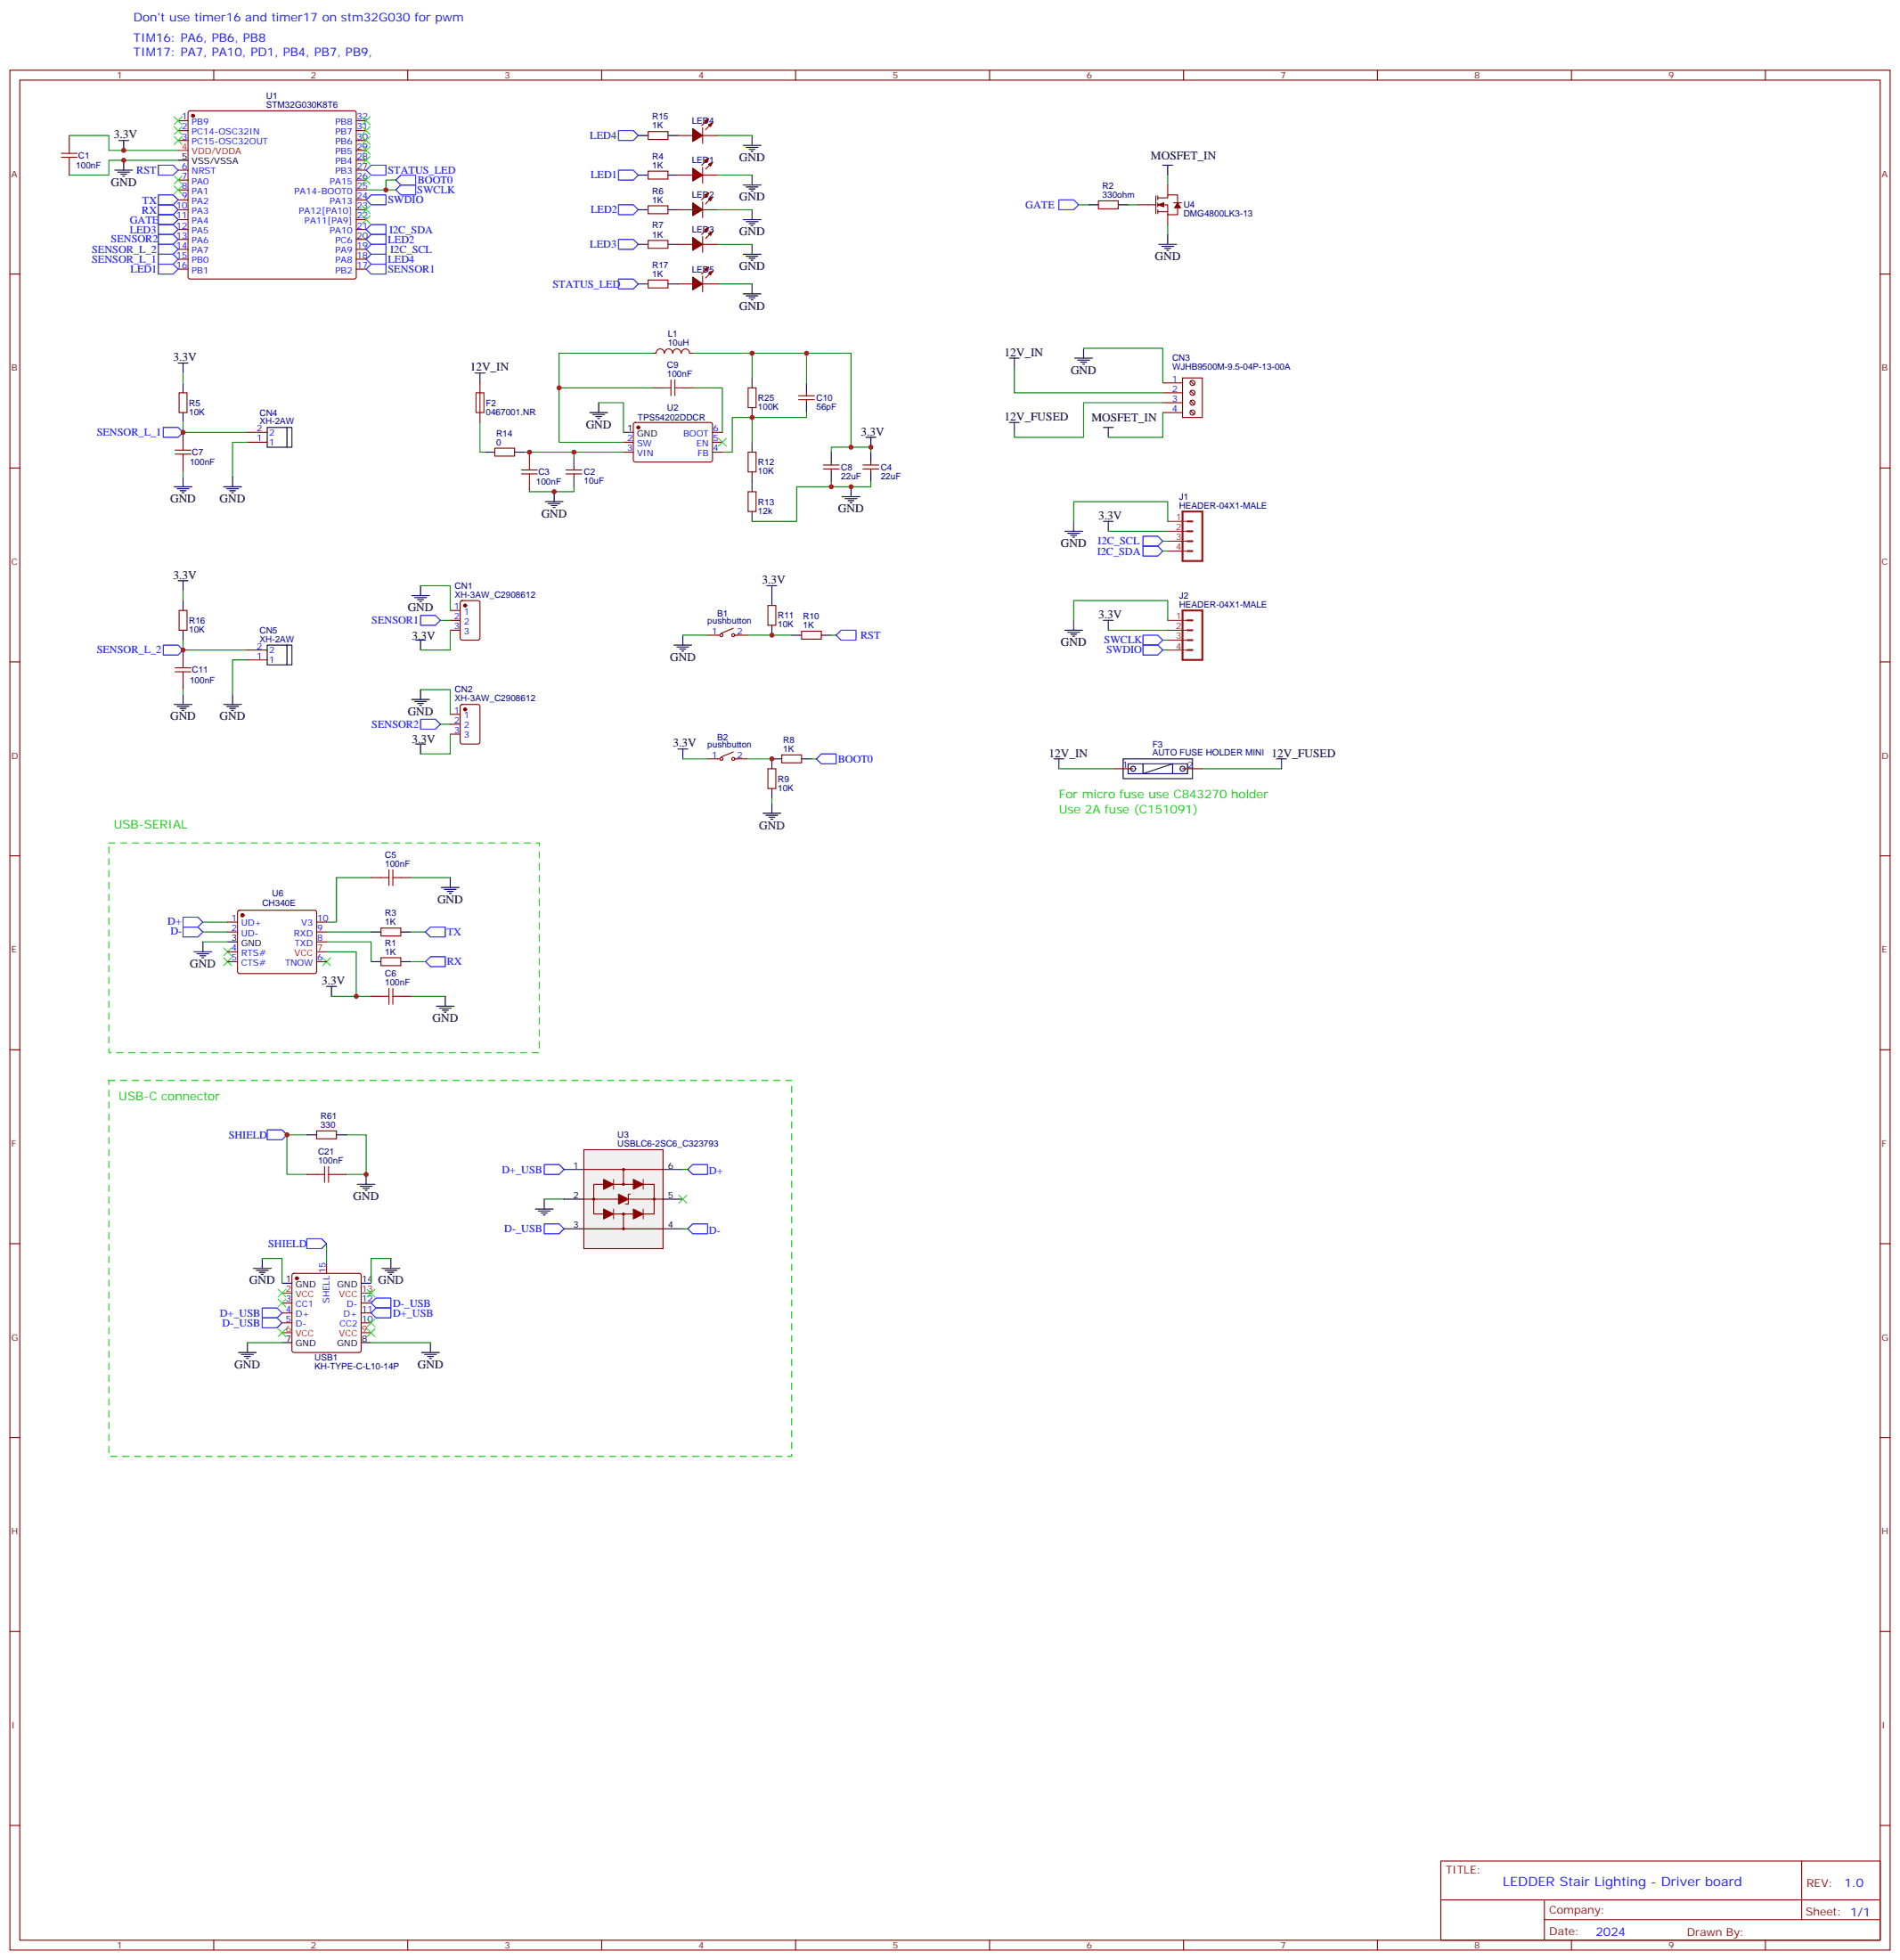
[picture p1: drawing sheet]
<svg xmlns="http://www.w3.org/2000/svg" width="677mm" height="699mm" viewBox="0 0 677 699" stroke-linecap="round" stroke-linejoin="round" font-family="sans-serif">
<g fill="none" stroke="#870000" stroke-width=".35">
<path d="M3.5 25h670.3v670.3h-670.3zM7.1 28.6h663.2v663.2h-663.2zM76.2 25v3.6M145.3 25v3.6M214.5 25v3.6M283.6 25v3.6M352.8 25v3.6M421.9 25v3.6M491.1 25v3.6M560.2 25v3.6M629.4 25v3.6M391.6 71.6h7v2.8h-7z"/>
<path d="M3.5 97.7h3.6M670.3 97.7h3.5M414.5 136.5h7.1M421.6 134.8h7v14.1h-7zM424.4 139.3l1.4 1.5M424.4 135.8l1.4 1.4M414.5 140.1h7.1M414.5 143.6h7.1M414.5 147.1h7.1M424.4 146.4l1.4 1.4M424.4 142.9l1.4 1.4M3.5 166.9h3.6"/>
<path d="M670.3 166.9h3.5M160.5 217.7h3.5M164.3 214.3l.4-.2h5.7l.6 .5 .1 12.9-.5 .7h-5.9l-.6-.4-.1-13zM3.5 236h3.6M160.5 221.2h3.5M160.5 224.7h3.5M670.3 236h3.5M160.5 254.7h3.5M160.5 258.2h3.5M164.3 251.4l.4-.2h5.7l.6 .4 .1 13-.5 .6-5.9 .1-.6-.5-.1-12.9zM160.5 261.8h3.5M396.9 274.1h7"/>
<path d="M421.6 274.1h7M3.5 305.2h3.6M670.3 305.2h3.5M3.5 374.3h3.6M670.3 374.3h3.5M3.5 443.4h3.6M670.3 443.4h3.5M3.5 512.6h3.6M670.3 512.6h3.5M3.5 581.7h3.6M670.3 581.7h3.5M3.5 650.9h3.6"/>
<path d="M670.3 650.9h3.5M513.6 663.6h156.7v28.2h-156.7zM513.7 677.4h156.4M550.6 677.4v14.1M642.3 663.6v20.9M76.2 691.8v3.5M145.3 691.8v3.5M214.5 691.8v3.5M283.6 691.8v3.5M352.8 691.8v3.5M421.9 691.8v3.5M491.1 691.8v3.5"/>
<path d="M550.6 684.5h119.5M560.2 691.8v3.5M629.4 691.8v3.5"/>
<circle cx="425.1" cy="136.5" r=".89"/>
<circle cx="425.1" cy="140" r=".89"/>
<circle cx="425.1" cy="147.1" r=".89"/>
<circle cx="425.1" cy="143.6" r=".89"/>
</g>
<g fill="#870000" stroke="#870000" stroke-width=".35">
<circle cx="165.8" cy="215.9" r=".53"/>
<circle cx="165.8" cy="252.9" r=".53"/>
</g>
<g fill="none" stroke="#008700" stroke-width=".35">
<path d="M416.3 62.4v3.6M416.3 80.1v3.5M149.9 208.8h10.6v8.9M157 221.2h3.5M160.5 224.7v7.1h-10.6M157 258.2h3.5M377.5 274.1h19.4M428.6 274.1h28.2M132.3 312.9h-12.4v15.9h-3.5M146.4 312.9h14.1M72.3 332.3h8.8M72.3 335.8h8.8"/>
<path d="M72.3 328.8h8.8M116.4 335.8h15.9v7.1M116.4 339.4h10.6v15.8h-8.8M116.4 332.3h15.9M146.4 332.3h5.3M146.4 355.2h12.3M243.4 417h1.8M194 427.6h7.1M243.4 438.2h1.8"/>
</g>
<g fill="none" stroke="#000" stroke-width=".35">
<path d="M414.5 58.9h3.5M416.3 58.9v3.5M388.1 73h3.5M398.6 73h3.6M413.1 87.1h6.4M414.2 87.8h4.2M415.2 88.5h2.1M415.9 89.3h.7M416.3 83.6v3.5M375.7 270.6h3.5M377.5 270.6v3.5M400.4 270.6h24.7v7h-24.7z"/>
<path d="M402.2 272.3h21.1v3.6h-21.1zM407.5 272.3v3.6l10.5-3.6v3.6M455.1 270.6h3.5M456.8 270.6v3.5M157.3 316.4h6.4M158.4 317.1h4.2M159.5 317.9h2.1M160.2 318.6h.7M160.5 312.9v3.5M69.1 339.4h6.4M72.3 335.8v3.6M70.2 340.1h4.2"/>
<path d="M71.3 340.8h2.1M72 341.5h.7M155.6 358.8h6.3M156.6 359.5h4.3M158.7 355.2v3.6M157.7 360.2h2.1M158.4 360.9h.7M190.9 431.1h6.3M191.9 431.8h4.2M193 432.5h2.1M193.7 433.2h.7M194 427.6v3.5"/>
<circle cx="403.9" cy="274.1" r=".88"/>
<circle cx="421.6" cy="274.1" r=".88"/>
</g>
<path d="M377.5 71.3h5.3l1.7 1.7-1.7 1.8h-5.3zM149.9 219.4h5.3l1.8 1.8-1.8 1.8h-5.3zM149.9 256.5h5.3l1.8 1.7-1.8 1.8h-5.3zM194 415.2h5.3l1.8 1.8-1.8 1.7h-5.3zM246.9 415.2h5.3v3.5h-5.3l-1.7-1.7zM194 436.4h5.3l1.8 1.8-1.8 1.7h-5.3zM246.9 436.4h5.3v3.5h-5.3l-1.7-1.7z" fill="none" stroke="#00f" stroke-width=".35"/>
<path d="M38.8 300.6h153.5v74.8h-153.5z" fill="none" stroke="#0c0" stroke-width=".35" stroke-dasharray="2.1 2.1"/>
<path d="M79.7 338l2.8 2.8M82.5 338l-2.8 2.8M79.7 341.5l2.8 2.8M82.5 341.5l-2.8 2.8M115 341.5l2.8 2.8M117.8 341.5l-2.8 2.8" fill="none" stroke="#3c3" stroke-width=".35"/>
<path d="M208.1 409.9h28.3v35.3h-28.3z" fill="#f0f0f0" stroke="#870000" stroke-width=".35"/>
<path d="M201.1 417h7M236.4 417h7M201.1 427.6h7M201.1 438.2h7M236.4 427.6h7M236.4 438.2h7" fill="none" stroke="#000" stroke-width=".35"/>
<g fill="none" stroke="#870000" stroke-width=".35">
<path d="M208.1 417h28.3M222.2 417v5.3M208.1 438.2h28.3M208.1 427.6h28.3M215.2 422.3h-3.5v10.6h3.5M218.7 422.3h7.1M218.7 432.9h7.1M222.2 432.9v5.3M229.3 422.3h3.9v10.6h-4.2"/>
<circle cx="222.3" cy="417" r=".35"/>
<circle cx="222.3" cy="438.2" r=".35"/>
</g>
<path d="M218.7 420.5v3.5M218.7 431.1v3.5M224.7 425.8h-.7v3.5h-1M229.3 420.5v3.5M229.3 431.1v3.5" fill="none" stroke="#8c2424" stroke-width=".35"/>
<g fill="#870000" stroke="#870000" stroke-width=".35">
<path d="M215.2 420.5l3.5 1.8-3.5 1.7z"/>
<path d="M225.8 420.5l3.5 1.8-3.5 1.7z"/>
<path d="M215.2 431.1l3.5 1.8-3.5 1.7z"/>
<path d="M225.8 431.1l3.5 1.8-3.5 1.7z"/>
<path d="M220.5 425.8l3.5 1.8-3.5 1.7z"/>
</g>
<circle cx="222.3" cy="422.3" r=".18" fill="#870000"/>
<g fill="none" stroke="#870000" stroke-width=".35">
<path d="M67.3 39.7l.4-.2h58.6l.5 .2 .2 .5v58.6l-.2 .5-.5 .2h-58.6l-.5-.3-.2-.4v-58.6zM24.7 48.3v3.6M24.7 58.9v3.5M63.5 43h3.5M63.5 46.6h3.5M63.5 50.1h3.5M127 43h3.5M127 46.6h3.5M127 50.1h3.5M127 57.2h3.5M127 53.6h3.5M231.1 46.9h7v2.8h-7z"/>
<path d="M241.7 48.3h5.2M250.5 45.5v5.7M250.5 59.6v5.7M250.5 48.3h5.3M252.6 56.4l-2.5 2.5M252.6 42.3l-2.5 2.5M254 57.9l-2.5 2.4M254 43.7l-2.5 2.5M63.5 60.7h3.5M63.5 64.2h3.5M63.5 67.7h3.5M63.5 71.3h3.5"/>
<path d="M63.5 74.8h3.5M63.5 78.3h3.5M127 60.7h3.5M127 64.2h3.5M127 67.7h3.5M127 71.3h3.5M127 74.8h3.5M127 78.3h3.5M231.1 61h7v2.9h-7zM231.1 73.4h7v2.8h-7zM241.7 74.8h5.2M241.7 62.4h5.2"/>
<path d="M250.5 74.8h5.3M250.5 62.4h5.3M250.5 72v5.6M252.6 68.8l-2.5 2.5M254 70.2l-2.5 2.5M405.7 73h6.3M412 69.9v6.3M412.7 73h3.6v3.6h3.5v-2.5M412.7 70.6h3.6v-1.1h3.5v2.8M412.7 69.9v1.4M412.7 72.3v1.4M412.7 74.8v1.4"/>
<path d="M412.7 75.5h3.6M416.3 66v3.5M416.3 76.6v3.5M418.4 72.3h2.8M63.5 81.8h3.5M63.5 85.4h3.5M63.5 88.9h3.5M63.5 92.4h3.5M63.5 96h3.5M127 81.8h3.5M127 85.4h3.5M127 88.9h3.5"/>
<path d="M127 92.4h3.5M127 96h3.5M231.1 85.7h7v2.8h-7zM231.1 99.8h7v2.9h-7zM241.7 87.1h5.2M250.5 84.3v5.7M250.5 98.4v5.7M250.5 87.1h5.3M252.6 81.1l-2.5 2.5M252.6 95.2l-2.5 2.5M254 82.6l-2.5 2.4M254 96.7l-2.5 2.4"/>
<path d="M241.7 101.2h5.2M250.5 101.2h5.3M171.1 136.5v14.1M232.8 138.3h3.6M232.8 125.9h1.1M233.9 125.9a1.41 1.41 0 0 1 1.4-1.5 1.41 1.41 0 0 1 1.4 1.5M236.9 125.9a1.41 1.41 0 0 1 1.4-1.5 1.41 1.41 0 0 1 1.4 1.5M239.9 125.9a1.41 1.41 0 0 1 1.4-1.5 1.41 1.41 0 0 1 1.4 1.5M243 125.9a1.41 1.41 0 0 1 1.4-1.5 1.41 1.41 0 0 1 1.4 1.5M243.4 138.3h3.5M245.9 125.9h1M266.7 138.3h2.8v7h-2.8z"/>
<path d="M63.9 140.1h2.8v7h-2.8zM65.3 154.2v3.5M88.2 157.7h7M88.2 154.2h7M176.4 159.8h7v2.8h-7zM222.2 157.7h3.6M226 150.8l.5-.2 27.1 .1 .4 .6-.1 13-.6 .4h-27.1l-.4-.7v-12.7zM254 157.7h3.5M254 154.2h3.5M284.7 142.5h5.6M284.7 141.1h5.6M287.5 140.1v1"/>
<path d="M287.5 142.5v1.1M65.3 164.7v3.6M188.7 161.2v3.5M188.7 171.8v3.5M201.8 169h5.6M201.8 167.6h5.6M204.6 166.5v1.1M204.6 169v1M222.2 161.2h3.6M254 161.2h3.5M266.7 161.2h2.8v7.1h-2.8zM266.7 175.3h2.8v7.1h-2.8z"/>
<path d="M293.5 167.2h5.7M293.5 165.8h5.7M296.3 164.7v1.1M296.3 167.2v1.1M307.6 167.2h5.7M307.6 165.8h5.7M310.4 164.7v1.1M310.4 167.2v1.1M63.9 217.7h2.8v7h-2.8zM273.8 215.9h2.8v7.1h-2.8zM65.3 231.8v3.5M88.2 235.3h7"/>
<path d="M88.2 231.8h7M252.2 226.5h4.3M261.4 224l-4.2 1.8M262.1 226.5h4.2M285.8 225.1h7v2.8h-7zM65.3 242.4v3.5M252.2 270.6h4.3M261.4 268.1l-4.2 1.8M262.1 270.6h4.2M273.8 274.1h2.8v7.1h-2.8zM278.7 269.2h7.1v2.8h-7.1zM132.3 312.9h3.5"/>
<path d="M142.9 312.9h3.5M81.1 328.8h3.6M81.1 332.3h3.6M81.1 339.4h3.6M84.9 324.8l.5-.2h26.8l.5 .2 .2 .5v21.1l-.2 .5-.5 .2h-26.8l-.5-.2-.2-.5v-21.1zM112.9 328.8h3.5M112.9 332.3h3.5M112.9 335.8h3.5M135.8 330.9h7.1v2.8h-7.1zM81.1 342.9h3.6M112.9 342.9h3.5M132.3 355.2h3.5"/>
<path d="M135.8 341.5h7.1v2.8h-7.1zM142.9 355.2h3.5M109.4 418.7h3.5M112.9 403.2h7v2.8h-7zM119.9 418.7h3.6M104.3 454.2l.5-.2h23.3l.5 .2 .2 .5v26.8l-.3 .5-.4 .2h-23.3l-.5-.2-.2-.5v-26.8zM116.4 450.5v3.5M100.5 464.6h3.6M100.5 468.1h3.6M100.5 471.7h3.6M128.8 464.6h3.5M128.8 468.1h3.5"/>
<path d="M128.8 471.7h3.5"/>
<circle cx="257.2" cy="226.5" r=".53"/>
<circle cx="261.4" cy="226.5" r=".53"/>
<circle cx="257.2" cy="270.6" r=".53"/>
<circle cx="261.4" cy="270.6" r=".53"/>
<circle cx="211.7" cy="427.6" r=".35"/>
<circle cx="222.3" cy="422.3" r=".35"/>
<circle cx="222.3" cy="432.9" r=".35"/>
<circle cx="233.2" cy="427.6" r=".35"/>
</g>
<path d="M38.8 385.2h243.4v134.1h-243.4z" fill="none" stroke="#0c0" stroke-width=".35" stroke-dasharray="2.1 2.1"/>
<g fill="#870000" stroke="#870000" stroke-width=".35">
<path d="M252.6 58.6l1.4-.7-.7 1.4z"/>
<path d="M251.2 57.2l1.4-.8-.7 1.5z"/>
<path d="M246.9 60l3.6 2.4-3.6 2.2z"/>
<path d="M252.6 70.9l1.4-.7-.7 1.4z"/>
<path d="M251.2 69.5l1.4-.7-.7 1.4z"/>
<path d="M246.9 72.3l3.6 2.5-3.6 2.1z"/>
<path d="M252.6 83.3l1.4-.7-.7 1.4z"/>
<path d="M251.2 81.8l1.4-.7-.7 1.5z"/>
<path d="M246.9 84.7l3.6 2.4-3.6 2.2z"/>
<path d="M252.6 44.5l1.4-.8-.7 1.5z"/>
<path d="M251.2 43l1.4-.7-.7 1.4z"/>
<path d="M246.9 45.9l3.6 2.4-3.6 2.1z"/>
<path d="M252.6 97.4l1.4-.7-.7 1.4z"/>
<path d="M251.2 96l1.4-.8-.7 1.5z"/>
<path d="M246.9 98.8l3.6 2.4-3.6 2.2z"/>
<path d="M419.8 72.3l1.1 1.8h-2.2z"/>
<path d="M412.7 73l2.2-.7v1.4z"/>
<circle cx="105.8" cy="455.8" r=".53"/>
<circle cx="68.8" cy="41.3" r=".53"/>
<circle cx="86.4" cy="326.3" r=".53"/>
<circle cx="227.5" cy="152.4" r=".53"/>
</g>
<g fill="none" stroke="#000" stroke-width=".35">
<path d="M42.3 50.1h3.6M44.1 50.1v3.5M44.1 57.2v3.5M63.5 57.2h3.5M227.5 48.3h3.6M238.1 48.3h3.6M264.9 51.9h6.4M266 52.6h4.2M267.1 53.3h2.1M267.8 54h.7M268.1 48.3v3.6M40.9 60.7h6.4"/>
<path d="M42 61.4h4.2M43 62.1h2.2M43.7 62.8h.7M227.5 62.4h3.6M227.5 74.8h3.6M238.1 62.4h3.6M238.1 74.8h3.6M264.9 66h6.4M264.9 78.3h6.4M266 66.7h4.2M266 79h4.2M267.1 67.4h2.1"/>
<path d="M267.1 79.7h2.1M267.8 68.1h.7M268.1 62.4v3.6M268.1 74.8v3.5M227.5 87.1h3.6M238.1 87.1h3.6M264.9 90.7h6.4M266 91.4h4.2M267.1 92.1h2.1M267.8 80.4h.7M267.8 92.8h.7M268.1 87.1v3.6"/>
<path d="M227.5 101.2h3.6M238.1 101.2h3.6M264.9 104.8h6.4M266 105.5h4.2M267.1 106.2h2.1M267.8 106.9h.7M268.1 101.2v3.6M63.5 129.5h3.5M65.3 129.5v3.5M65.3 136.5v3.6M169.3 133h3.6M171.1 133v3.5"/>
<path d="M268.1 134.8v3.5M287.5 136.5v3.6M359.8 127.7h3.6M361.6 127.7v3.5M383.1 127.7h6.4M384.2 128.4h4.2M385.2 129.1h2.1M385.9 129.8h.7M386.3 124.2v3.5M65.3 147.1v3.5M95.2 152.4h7.1v7.1h-7.1zM102.3 152.4h1.8v7.1h-1.8"/>
<path d="M210.3 147.1h6.3M211.3 147.8h4.2M212.4 148.5h2.1M213.1 149.2h.7M213.4 143.6v3.5M222.2 154.2h3.6M268.1 145.3v3.6M268.1 157.7v3.5M287.5 143.6v3.5M308.7 155.9h3.5M310.4 155.9v3.6M359.8 150.6h3.6"/>
<path d="M361.6 150.6v3.6M393.3 152.4h3.6M395.1 152.4v3.5M62.1 173.6h6.3M63.1 174.3h4.3M64.2 175h2.1M64.9 175.7h.7M65.3 170v3.6M79.7 173.6h6.4M80.8 174.3h4.2M81.8 175h2.2M82.5 175.7h.8"/>
<path d="M82.9 170v3.6M172.9 161.2h3.5M183.4 161.2h3.6M194.4 178.9h6.3M195.4 179.6h4.3M197.6 175.3v3.6M204.6 163v3.5M204.6 170v3.6M268.1 168.3v7M296.3 161.2v3.5M296.3 168.3v3.5M300.2 177.1h6.4"/>
<path d="M301.3 177.8h4.2M302.3 178.5h2.1M303 179.2h.7M303.4 173.6v3.5M310.4 161.2v3.5M310.4 168.3v3.5M196.5 180.3h2.1M197.2 181h.7M268.1 182.4v3.5M379.6 189.4h6.3M380.6 190.1h4.3M381.7 190.9h2.1"/>
<path d="M382.4 191.6h.7M382.8 185.9v3.5M393.3 185.9h3.6M395.1 185.9v3.5M63.5 207.1h3.5M65.3 207.1v3.5M65.3 214.1v3.6M146.8 212.4h6.3M147.8 213.1h4.2M148.9 213.8h2.1M149.6 214.5h.7M149.9 208.8v3.6"/>
<path d="M273.4 208.8h3.5M275.2 208.8v7.1M65.3 224.7v3.5M95.2 230h7.1v7.1h-7.1zM102.3 230h1.8v7.1h-1.8M148.2 228.2h3.5M149.9 228.2v3.6M240.2 230h6.4M241.3 230.7h4.2M242.4 231.4h2.1M243.1 232.1h.7M243.4 226.5v3.5"/>
<path d="M275.2 223v3.5M282.2 226.5h3.6M292.8 226.5h3.5M379.6 224.7h6.3M380.6 225.4h4.3M381.7 226.1h2.1M382.4 226.8h.7M382.8 221.2v3.5M393.3 221.2h3.6M395.1 221.2v3.5M62.1 251.2h6.3M63.1 251.9h4.3"/>
<path d="M64.2 252.6h2.1M64.9 253.3h.7M65.3 247.7v3.5M79.7 251.2h6.4M80.8 251.9h4.2M81.8 252.6h2.2M82.5 253.3h.8M82.9 247.7v3.5M146.8 249.4h6.3M147.8 250.1h4.2M148.9 250.8h2.1M149.6 251.5h.7"/>
<path d="M149.9 245.9v3.5M148.2 265.3h3.5M149.9 265.3v3.5M241.7 267.1h3.5M243.4 267.1v3.5M278.7 270.6h-3.5v3.5M285.8 270.6h3.5M272 290h6.3M273 290.7h4.3M274.1 291.4h2.1M274.8 292.1h.7M275.2 281.2v3.5"/>
<path d="M275.2 286.5v3.5M81.1 335.8h3.6M132.3 332.3h3.5M142.9 332.3h3.5M116.4 351.7h3.5M118.2 351.7v3.5M132.3 342.9h3.5M142.9 342.9h3.5M109.4 404.6h3.5M119.9 404.6h3.6M130.5 418.7v3.6M127.4 422.3h6.3"/>
<path d="M128.4 423h4.2M129.5 423.7h2.1M130.2 424.4h.7M90.3 452.3h6.4M91.4 453h4.2M92.4 453.7h2.1M93.1 454.4h.7M93.5 448.7v3.6M100.5 457.6h3.6M128.8 457.6h3.5M136.2 452.3h6.3M137.2 453h4.3"/>
<path d="M138.3 453.7h2.1M139 454.4h.7M139.3 448.7v3.6M88.2 478.7v3.5M100.5 478.7h3.6M128.8 478.7h3.5M153.5 478.7v3.5M85 482.2h6.4M86.1 483h4.2M87.1 483.7h2.2M87.8 484.4h.7M150.3 482.2h6.3"/>
<path d="M151.3 483h4.3M152.4 483.7h2.1M153.1 484.4h.7"/>
</g>
<path d="M63.5 53.6h3.5M112.9 339.4h3.5M100.5 461.1h3.6M100.5 475.2h3.6M128.8 461.1h3.5M128.8 475.2h3.5" fill="none" stroke="#f00" stroke-width=".35"/>
<g fill="none" stroke="#00f" stroke-width=".35">
<path d="M56.4 58.9h5.3l1.8 1.8-1.8 1.7h-5.3zM132.3 58.9h5.3v3.5h-5.3l-1.8-1.7zM220.5 46.6h5.3l1.7 1.7-1.7 1.8h-5.3zM56.4 76.6h5.3l1.8 1.7-1.8 1.8h-5.3zM56.4 69.5h5.3l1.8 1.8-1.8 1.7h-5.3zM56.4 73h5.3l1.8 1.8-1.8 1.8h-5.3zM132.3 69.5h5.3v3.5h-5.3l-1.8-1.7zM141.1 67.7l1.8-1.7h5.3v3.5h-5.3zM141.1 64.2l1.8-1.8h5.3v3.6h-5.3zM220.5 60.7h5.3l1.7 1.7-1.7 1.8h-5.3zM220.5 73h5.3l1.7 1.8-1.7 1.8h-5.3zM56.4 90.7h5.3l1.8 1.7-1.8 1.8h-5.3z"/>
<path d="M56.4 80.1h5.3l1.8 1.7-1.8 1.8h-5.3zM56.4 83.6h5.3l1.8 1.8-1.8 1.7h-5.3zM56.4 94.2h5.3l1.8 1.8-1.8 1.7h-5.3zM56.4 87.1h5.3l1.8 1.8-1.8 1.8h-5.3zM130.5 81.8l1.8-1.7h5.3v3.5h-5.3zM132.3 87.1h5.3v3.6h-5.3l-1.8-1.8zM132.3 94.2h5.3v3.5h-5.3l-1.8-1.7zM132.3 83.6h5.3v3.5h-5.3l-1.8-1.7zM132.3 90.7h5.3v3.5h-5.3l-1.8-1.8zM220.5 85.4h5.3l1.7 1.7-1.7 1.8h-5.3zM220.5 99.5h5.3l1.7 1.7-1.7 1.8h-5.3zM58.2 152.4h5.3l1.8 1.8-1.8 1.7h-5.3z"/>
<path d="M407.5 191.2h5.2l1.8 1.8-1.8 1.7h-5.2zM407.5 194.7h5.2l1.8 1.8-1.8 1.8h-5.2zM58.2 230h5.3l1.8 1.8-1.8 1.7h-5.3zM299.9 224.7h5.3v3.5h-5.3l-1.8-1.7zM407.5 230h5.2l1.8 1.8-1.8 1.7h-5.2zM407.5 226.5h5.2l1.8 1.7-1.8 1.8h-5.2zM292.8 268.8h5.3v3.5h-5.3l-1.8-1.7zM65.3 327h5.3l1.7 1.8-1.7 1.8h-5.3zM65.3 330.6h5.3l1.7 1.7-1.7 1.8h-5.3zM151.7 332.3l1.8-1.7h5.2v3.5h-5.2zM151.7 342.9l1.8-1.8h5.2v3.6h-5.2zM95.2 402.9h5.3l1.8 1.7-1.8 1.8h-5.3z"/>
<path d="M109.4 441.7h5.3l1.7 1.7-1.7 1.8h-5.3zM93.5 469.9h5.3l1.7 1.8-1.7 1.7h-5.3zM93.5 466.4h5.3l1.7 1.7-1.7 1.8h-5.3zM132.3 468.1l1.8-1.7h5.2v3.5h-5.2zM132.3 464.6l1.8-1.8h5.2v3.6h-5.2z"/>
</g>
<g fill="none" stroke="#008700" stroke-width=".35">
<path d="M24.7 48.3h14.1v5.3h24.7M63.5 57.2h-24.7v5.2h-14.1M255.8 48.3h12.3M130.5 67.7h10.6M141.1 64.2h-3.5v3.5M255.8 74.8h12.3M255.8 62.4h12.3M384.5 73h3.6M402.2 73h3.5M255.8 87.1h12.3M255.8 101.2h12.3M65.3 133v3.5"/>
<path d="M232.8 138.3h-33.5v19.4h22.9M232.8 125.9h-33.5v12.4M246.9 138.3h10.6v15.9M246.9 125.9h56.5v33.6h-7.1v1.7M268.1 125.9v8.9M287.5 125.9v10.6M361.6 131.2v8.9h52.9M386.3 124.2h28.2v12.3M65.3 150.6v3.6h22.9M88.2 157.7h-5.3v12.3M171.1 150.6v10.6h1.8M213.4 143.6h8.8v10.6"/>
<path d="M268.1 148.9v8.8M287.5 147.1v1.8h-26.4v12.3h-3.6M303.4 159.5h7v1.7M414.5 147.1v8.8h-19.4M414.5 143.6h-28.2v12.3h-24.7v-1.7M65.3 168.3v1.7M187 161.2h35.2M204.6 173.6v1.7h-15.9M204.6 161.2v1.8M296.3 171.8v1.8h14.1v-1.8M296.3 173.6h-12.3v12.3h-15.9M382.8 185.9v-7h33.5v7"/>
<path d="M395.1 189.4h21.2M414.5 196.5h1.8M414.5 193h1.8M65.3 210.6v3.5M65.3 228.2v3.6h22.9M88.2 235.3h-5.3v12.4M243.4 226.5h8.8M266.3 226.5h15.9M296.3 226.5h1.8M382.8 221.2v-7.1h33.5v7.1M395.1 224.7h21.2M414.5 231.8h1.8"/>
<path d="M414.5 228.2h1.8M65.3 245.9v1.8M149.9 245.9h10.6v8.8M160.5 261.8v7h-10.6M243.4 270.6h8.8M266.3 270.6h8.9M289.3 270.6h1.7M275.2 284.7v1.8M127 355.2h5.3M146.4 342.9h5.3M109.4 404.6h-7.1v14.1h7.1M123.5 404.6h7v14.1h-7"/>
<path d="M93.5 448.7h7v8.9M116.4 443.4v7.1M139.3 448.7h-7v8.9M88.2 478.7h12.3M132.3 478.7h21.2"/>
</g>
<g fill="none" stroke="#a10000" stroke-width=".35">
<path d="M21.9 56.1h5.6M21.9 54.7h5.6M24.7 51.9v2.8M24.7 56.1v2.8M236.4 138.3h2.8M239.2 135.5v5.6M240.6 135.5v5.6M240.6 138.3h2.8M65.3 157.7v2.8M169.7 140.1h2.8v7h-2.8zM62.4 161.9h5.7M62.4 160.5h5.7"/>
<path d="M65.3 161.9v2.8M185.9 169h5.7M185.9 167.6h5.7M188.7 164.7v2.9M188.7 169v2.8M62.4 239.5h5.7M62.4 238.1h5.7M65.3 235.3v2.8M65.3 239.5v2.9M135.8 312.9h2.8M138.6 310.1v5.6M140.1 310.1v5.6"/>
<path d="M140.1 312.9h2.8M135.8 355.2h2.8M138.6 352.4v5.7M140.1 352.4v5.7M140.1 355.2h2.8M112.9 418.7h2.8M115.7 415.9v5.7M117.1 415.9v5.7M117.1 418.7h2.8"/>
</g>
<g fill="none" stroke="#3c3" stroke-width=".35">
<path d="M62.1 41.6l2.8 2.9M62.1 45.2l2.8 2.8M62.1 48.7l2.8 2.8M64.9 41.6l-2.8 2.9M64.9 45.2l-2.8 2.8M64.9 48.7l-2.8 2.8M129.1 41.6l2.8 2.9M129.1 48.7l2.8 2.8M129.1 45.2l2.8 2.8M129.1 55.7l2.8 2.9M129.1 52.2l2.8 2.8M131.9 41.6l-2.8 2.9"/>
<path d="M131.9 48.7l-2.8 2.8M131.9 45.2l-2.8 2.8M131.9 55.7l-2.8 2.9M131.9 52.2l-2.8 2.8M62.1 62.8l2.8 2.8M62.1 66.3l2.8 2.8M64.9 62.8l-2.8 2.8M64.9 66.3l-2.8 2.8M129.1 73.4l2.8 2.8M129.1 76.9l2.8 2.8M129.1 62.8l2.8 2.8M131.9 73.4l-2.8 2.8"/>
<path d="M131.9 76.9l-2.8 2.8M131.9 62.8l-2.8 2.8M256.1 156.3l2.8 2.8M258.9 156.3l-2.8 2.8M242 426.2l2.8 2.8M244.8 426.2l-2.8 2.8M99.1 459.7l2.9 2.8M102 459.7l-2.9 2.8M130.9 459.7l2.8 2.8M133.7 459.7l-2.8 2.8M99.1 473.8l2.9 2.8M99.1 463.2l2.9 2.8"/>
<path d="M102 473.8l-2.9 2.8M102 463.2l-2.9 2.8M130.9 473.8l2.8 2.8M130.9 470.3l2.8 2.8M133.7 473.8l-2.8 2.8M133.7 470.3l-2.8 2.8"/>
</g>
<path d="M421.6 182.4h7v17.6h-7zM423.3 193h1.8M423.3 189.4h1.8M423.3 185.9h1.8M423.3 196.5h1.8M421.6 217.7h7v17.6h-7zM423.3 228.2h1.8M423.3 224.7h1.8M423.3 221.2h1.8M423.3 231.8h1.8" fill="none" stroke="#8c2424" stroke-width=".71"/>
<path d="M416.3 185.9h7M416.3 189.4h7M416.3 193h7M416.3 196.5h7M416.3 221.2h7M416.3 224.7h7M416.3 228.2h7M416.3 231.8h7" fill="none" stroke="#8c2424" stroke-width=".35"/>
<g fill="#c00">
<circle cx="102.3" cy="404.6" r=".88"/>
<circle cx="130.5" cy="418.7" r=".88"/>
<circle cx="127" cy="355.2" r=".88"/>
<circle cx="137.6" cy="67.7" r=".88"/>
<circle cx="65.3" cy="154.2" r=".88"/>
<circle cx="275.2" cy="270.6" r=".88"/>
<circle cx="275.2" cy="226.5" r=".88"/>
<circle cx="199.3" cy="138.3" r=".88"/>
<circle cx="303.4" cy="173.6" r=".88"/>
<circle cx="303.4" cy="159.5" r=".88"/>
<circle cx="268.1" cy="125.9" r=".88"/>
<circle cx="287.5" cy="125.9" r=".88"/>
<circle cx="204.6" cy="161.2" r=".88"/>
<circle cx="310.4" cy="159.5" r=".88"/>
<circle cx="197.6" cy="175.3" r=".88"/>
<circle cx="188.7" cy="161.2" r=".88"/>
<circle cx="268.1" cy="148.9" r=".88"/>
<circle cx="296.3" cy="173.6" r=".88"/>
<circle cx="65.3" cy="231.8" r=".88"/>
<circle cx="44.1" cy="57.1" r=".88"/>
<circle cx="44.1" cy="53.6" r=".88"/>
</g>
<text font-size="4.6" fill="#00f" x="535.7" y="672.6">LEDDER Stair Lighting - Driver board</text>
<g font-size="4.2" fill="#00f">
<text x="47.6" y="7.8">Don't use timer16 and timer17 on stm32G030 for pwm</text>
<text x="47.6" y="14.8">TIM16: PA6, PB6, PB8</text>
<text x="47.6" y="20.1">TIM17: PA7, PA10, PD1, PB4, PB7, PB9,</text>
<text x="657.4" y="672.8">1.0</text>
<text x="568.9" y="690.2">2024</text>
</g>
<g font-size="4.2">
<text x="40.6" y="49.4">3.3V</text>
<text x="263.5" y="57.5">GND</text>
<text x="410.3" y="56.8">MOSFET_IN</text>
<text x="39.5" y="66.3">GND</text>
<text x="263.5" y="71.6">GND</text>
<text x="263.5" y="84">GND</text>
<text x="411.7" y="92.8">GND</text>
<text x="263.5" y="96.3">GND</text>
<text x="263.5" y="110.4">GND</text>
<text x="61.7" y="128.8">3.3V</text>
<text x="358.1" y="127">12V_IN</text>
<text x="167.6" y="132.3">12V_IN</text>
<text x="381.7" y="133.4">GND</text>
<text x="358.1" y="149.9">12V_FUSED</text>
<text x="208.8" y="152.8">GND</text>
<text x="306.9" y="155.2">3.3V</text>
<text x="389.1" y="150.3">MOSFET_IN</text>
<text x="60.7" y="179.2">GND</text>
<text x="78.3" y="179.2">GND</text>
<text x="193" y="184.5">GND</text>
<text x="298.8" y="182.7">GND</text>
<text x="391.6" y="185.2">3.3V</text>
<text x="378.2" y="195.1">GND</text>
<text x="61.7" y="206.4">3.3V</text>
<text x="271.6" y="208.1">3.3V</text>
<text x="145.3" y="218">GND</text>
<text x="391.6" y="220.5">3.3V</text>
<text x="146.9" y="227.9">3.3V</text>
<text x="378.2" y="230.4">GND</text>
<text x="238.8" y="235.7">GND</text>
<text x="60.7" y="256.8">GND</text>
<text x="78.3" y="256.8">GND</text>
<text x="145.3" y="255.1">GND</text>
<text x="146.9" y="265">3.3V</text>
<text x="239.9" y="266.3">3.3V</text>
<text x="373.9" y="269.9">12V_IN</text>
<text x="453.3" y="269.9">12V_FUSED</text>
<text x="270.6" y="295.6">GND</text>
<text x="155.9" y="322.1">GND</text>
<text x="67.7" y="345">GND</text>
<text x="114.7" y="351">3.3V</text>
<text x="154.2" y="364.4">GND</text>
<text x="125.9" y="427.9">GND</text>
<text x="88.9" y="457.9">GND</text>
<text x="134.8" y="457.9">GND</text>
<text x="83.6" y="487.9">GND</text>
<text x="148.9" y="487.9">GND</text>
</g>
<g font-size="4.2" fill="#0c0">
<text x="377.5" y="284.7">For micro fuse use C843270 holder</text>
<text x="377.5" y="290">Use 2A fuse (C151091)</text>
<text x="40.6" y="295.3">USB-SERIAL</text>
<text x="42.3" y="392.3">USB-C connector</text>
</g>
<g font-size="3.9" fill="#00f">
<text x="210.3" y="49.6">LED4</text>
<text x="48.7" y="61.9">RST</text>
<text x="138.3" y="61.9">STATUS_LED</text>
<text x="148.9" y="65.6">BOOT0</text>
<text x="210.6" y="63.6">LED1</text>
<text x="148.7" y="69.1">SWCLK</text>
<text x="50.6" y="76.2">RX</text>
<text x="50.8" y="72.7">TX</text>
<text x="138.3" y="72.5">SWDIO</text>
<text x="210.6" y="76">LED2</text>
<text x="365.6" y="74.3">GATE</text>
<text x="46.3" y="83.1">LED3</text>
<text x="46.3" y="79.7">GATE</text>
<text x="138.8" y="83.1">I2C_SDA</text>
<text x="39.6" y="86.5">SENSOR2</text>
<text x="138.3" y="86.7">LED2</text>
<text x="210.3" y="88.4">LED3</text>
<text x="32.8" y="93.7">SENSOR_L_1</text>
<text x="32.8" y="90.2">SENSOR_L_2</text>
<text x="138.3" y="93.8">LED4</text>
<text x="139.2" y="90.1">I2C_SCL</text>
<text x="46.5" y="97.2">LED1</text>
<text x="138.3" y="97.2">SENSOR1</text>
<text x="197" y="102.5">STATUS_LED</text>
<text x="34.5" y="155.4">SENSOR_L_1</text>
<text x="391.1" y="197.8">I2C_SDA</text>
<text x="391.4" y="194.2">I2C_SCL</text>
<text x="132.5" y="222.5">SENSOR1</text>
<text x="306.8" y="227.8">RST</text>
<text x="34.5" y="233">SENSOR_L_2</text>
<text x="393.6" y="229.4">SWCLK</text>
<text x="394.4" y="233">SWDIO</text>
<text x="132.5" y="259.5">SENSOR2</text>
<text x="298.7" y="271.8">BOOT0</text>
<text x="59.8" y="329.6">D+</text>
<text x="60.8" y="333.2">D-</text>
<text x="159.4" y="333.5">TX</text>
<text x="159.4" y="344.1">RX</text>
<text x="81.5" y="405.9">SHIELD</text>
<text x="178.9" y="418.2">D+_USB</text>
<text x="252.8" y="418.7">D+</text>
<text x="179.8" y="439.4">D-_USB</text>
<text x="252.8" y="439.9">D-</text>
<text x="95.6" y="444.7">SHIELD</text>
<text x="140.1" y="466">D-_USB</text>
<text x="78.4" y="469.4">D+_USB</text>
<text x="79.3" y="472.9">D-_USB</text>
<text x="140.1" y="469.5">D+_USB</text>
</g>
<g font-size="3.9" fill="#800">
<text x="515.4" y="668.2">TITLE:</text>
<text x="644" y="672.8">REV:</text>
<text x="552.3" y="682.4">Company:</text>
<text x="643.7" y="683">Sheet: 1/1</text>
<text x="552.3" y="690">Date:</text>
<text x="601.4" y="690.1">Drawn By:</text>
</g>
<g font-size="3.2" fill="#800">
<text x="41.6" y="28">1</text>
<text x="110.8" y="28">2</text>
<text x="179.9" y="28">3</text>
<text x="249.1" y="28">4</text>
<text x="318.2" y="28">5</text>
<text x="387.3" y="28">6</text>
<text x="456.5" y="28">7</text>
<text x="525.6" y="28">8</text>
<text x="594.8" y="28">9</text>
<text x="4.1" y="63.1">A</text>
<text x="670.8" y="63.1">A</text>
<text x="4.1" y="132.3">B</text>
<text x="670.8" y="132.3">B</text>
<text x="4.1" y="201.4">C</text>
<text x="670.8" y="201.4">C</text>
<text x="4.1" y="270.6">D</text>
<text x="670.8" y="270.6">D</text>
<text x="4.1" y="339.7">E</text>
<text x="670.8" y="339.7">E</text>
<text x="4.1" y="408.9">F</text>
<text x="670.8" y="408.9">F</text>
<text x="4.1" y="478">G</text>
<text x="670.8" y="478">G</text>
<text x="4.1" y="547.2">H</text>
<text x="670.8" y="547.2">H</text>
<text x="4.1" y="616.3">I</text>
<text x="670.8" y="616.3">I</text>
<text x="41.6" y="694.8">1</text>
<text x="110.8" y="694.8">2</text>
<text x="179.9" y="694.8">3</text>
<text x="249.1" y="694.8">4</text>
<text x="318.2" y="694.8">5</text>
<text x="387.3" y="694.8">6</text>
<text x="456.5" y="694.8">7</text>
<text x="525.6" y="694.8">8</text>
<text x="594.8" y="694.8">9</text>
</g>
<g font-size="3.2" fill="#000080">
<text x="94.9" y="35.1">U1</text>
<text x="94.9" y="38.4">STM32G030K8T6</text>
<text x="232.5" y="45.9">1K</text>
<text x="232.5" y="42.6">R15</text>
<text x="246.7" y="44.2">LED4</text>
<text x="27.9" y="56.5">C1</text>
<text x="232.5" y="60">1K</text>
<text x="232.5" y="56.8">R4</text>
<text x="246.7" y="58.3">LED1</text>
<text x="27.1" y="60">100nF</text>
<text x="232.5" y="69.1">R6</text>
<text x="246.7" y="70.6">LED2</text>
<text x="393" y="70.6">330ohm</text>
<text x="393" y="67.4">R2</text>
<text x="232.5" y="72.3">1K</text>
<text x="421.9" y="77.4">DMG4800LK3-13</text>
<text x="421.9" y="74.1">U4</text>
<text x="232.5" y="81.5">R7</text>
<text x="246.7" y="83">LED3</text>
<text x="232.5" y="84.7">1K</text>
<text x="232.5" y="95.6">R17</text>
<text x="232.5" y="98.8">1K</text>
<text x="246.7" y="97.1">LED5</text>
<text x="238.1" y="123.3">10uH</text>
<text x="238.1" y="120.1">L1</text>
<text x="237.8" y="131.2">C9</text>
<text x="417.9" y="131.9">WJHB9500M-9.5-04P-13-00A</text>
<text x="417.9" y="128.8">CN3</text>
<text x="237.8" y="134.4">100nF</text>
<text x="270.2" y="143">R25</text>
<text x="291" y="143">C10</text>
<text x="67.4" y="147.9">10K</text>
<text x="67.4" y="144.8">R5</text>
<text x="92.6" y="148.2">CN4</text>
<text x="173.2" y="147.9">0467001.NR</text>
<text x="173.2" y="144.7">F2</text>
<text x="237.8" y="146.5">U2</text>
<text x="270.2" y="146.1">100K</text>
<text x="291" y="146.1">56pF</text>
<text x="92.6" y="151.3">XH-2AW</text>
<text x="176.9" y="155.5">R14</text>
<text x="227.4" y="150">TPS54202DDCR</text>
<text x="176.9" y="158.8">0</text>
<text x="67.7" y="165.9">100nF</text>
<text x="68.4" y="162.3">C7</text>
<text x="270.2" y="165.9">R12</text>
<text x="299.9" y="167.7">C8</text>
<text x="314" y="167.6">C4</text>
<text x="191.1" y="172.9">100nF</text>
<text x="191.9" y="169.4">C3</text>
<text x="208.1" y="172.6">10uF</text>
<text x="208.1" y="169.4">C2</text>
<text x="270.2" y="169.1">10K</text>
<text x="299.9" y="170.8">22uF</text>
<text x="314" y="170.8">22uF</text>
<text x="420.4" y="178.2">J1</text>
<text x="270.2" y="183.2">12k</text>
<text x="270.2" y="180">R13</text>
<text x="420.4" y="181.3">HEADER-04X1-MALE</text>
<text x="162.2" y="209.9">CN1</text>
<text x="162.2" y="213.1">XH-3AW_C2908612</text>
<text x="420.4" y="213.5">J2</text>
<text x="255.7" y="219.8">B1</text>
<text x="277.3" y="220.6">R11</text>
<text x="286.3" y="220.9">R10</text>
<text x="420.4" y="216.6">HEADER-04X1-MALE</text>
<text x="67.4" y="225.5">10K</text>
<text x="67.4" y="222.4">R16</text>
<text x="92.6" y="225.8">CN5</text>
<text x="252.2" y="222.4">pushbutton</text>
<text x="277.3" y="223.7">10K</text>
<text x="286.3" y="224">1K</text>
<text x="92.6" y="229">XH-2AW</text>
<text x="68.4" y="239.9">C11</text>
<text x="67.7" y="243.5">100nF</text>
<text x="162.2" y="250.1">XH-3AW_C2908612</text>
<text x="162.2" y="246.9">CN2</text>
<text x="255.7" y="263.9">B2</text>
<text x="252.2" y="266.5">pushbutton</text>
<text x="279.2" y="268.1">1K</text>
<text x="279.2" y="265">R8</text>
<text x="410.8" y="269.5">AUTO FUSE HOLDER MINI</text>
<text x="410.8" y="266.4">F3</text>
<text x="277.3" y="281.9">10K</text>
<text x="277.3" y="278.8">R9</text>
<text x="137.2" y="305.9">C5</text>
<text x="137.2" y="309">100nF</text>
<text x="93.5" y="322.9">CH340E</text>
<text x="97" y="319.4">U6</text>
<text x="137.2" y="329.8">1K</text>
<text x="137.2" y="326.6">R3</text>
<text x="137.2" y="340.4">1K</text>
<text x="137.2" y="337.2">R1</text>
<text x="137.2" y="351.4">100nF</text>
<text x="137.2" y="348.2">C6</text>
<text x="114.3" y="399">R61</text>
<text x="114.3" y="402.2">330</text>
<text x="220.1" y="405.7">U3</text>
<text x="113.4" y="411.7">C21</text>
<text x="220.1" y="408.9">USBLC6-2SC6_C323793</text>
<text x="113.4" y="414.9">100nF</text>
<text x="112.2" y="485.1">USB1</text>
<text x="112.2" y="488.2">KH-TYPE-C-L10-14P</text>
</g>
<g font-size="3.2" fill="#00f">
<text x="64.8" y="42.7">1</text>
<text x="64.8" y="46.2">2</text>
<text x="68.3" y="44.5">PB9</text>
<text x="68.3" y="48">PC14-OSC32IN</text>
<text x="119.6" y="48">PB7</text>
<text x="119.6" y="44.5">PB8</text>
<text x="127.2" y="46.2">31</text>
<text x="127.2" y="42.7">32</text>
<text x="64.8" y="49.7">3</text>
<text x="68.3" y="51.5">PC15-OSC32OUT</text>
<text x="119.6" y="51.5">PB6</text>
<text x="127.2" y="53.3">29</text>
<text x="127.2" y="49.7">30</text>
<text x="119.6" y="58.6">PB4</text>
<text x="119.6" y="55">PB5</text>
<text x="127.2" y="56.8">28</text>
<text x="64.8" y="60.3">6</text>
<text x="64.8" y="63.9">7</text>
<text x="68.3" y="62.1">NRST</text>
<text x="68.3" y="65.6">PA0</text>
<text x="117.6" y="65.6">PA15</text>
<text x="119.6" y="62.1">PB3</text>
<text x="127.2" y="63.9">26</text>
<text x="127.2" y="60.3">27</text>
<text x="64.8" y="67.4">8</text>
<text x="64.8" y="70.9">9</text>
<text x="68.3" y="69.1">PA1</text>
<text x="105" y="69.1">PA14-BOOT0</text>
<text x="127.2" y="70.9">24</text>
<text x="127.2" y="67.4">25</text>
<text x="62.8" y="74.4">10</text>
<text x="62.8" y="78">11</text>
<text x="68.3" y="72.7">PA2</text>
<text x="68.3" y="76.2">PA3</text>
<text x="106.6" y="76.2">PA12[PA10]</text>
<text x="117.6" y="72.7">PA13</text>
<text x="127.2" y="78">22</text>
<text x="127.2" y="74.4">23</text>
<text x="62.8" y="81.5">12</text>
<text x="68.3" y="79.7">PA4</text>
<text x="68.3" y="83.3">PA5</text>
<text x="108.6" y="79.7">PA11[PA9]</text>
<text x="117.6" y="83.3">PA10</text>
<text x="127.2" y="81.5">21</text>
<text x="62.8" y="85">13</text>
<text x="62.8" y="88.5">14</text>
<text x="68.3" y="86.8">PA6</text>
<text x="119.5" y="86.8">PC6</text>
<text x="127.2" y="88.5">19</text>
<text x="127.2" y="85">20</text>
<text x="62.8" y="92.1">15</text>
<text x="62.8" y="95.6">16</text>
<text x="68.3" y="90.3">PA7</text>
<text x="68.3" y="93.8">PB0</text>
<text x="119.6" y="93.8">PA8</text>
<text x="119.6" y="90.3">PA9</text>
<text x="127.2" y="95.6">17</text>
<text x="127.2" y="92.1">18</text>
<text x="68.3" y="97.4">PB1</text>
<text x="119.6" y="97.4">PB2</text>
<text x="417.8" y="136.2">1</text>
<text x="417.8" y="139.7">2</text>
<text x="417.8" y="143.2">3</text>
<text x="417.8" y="146.8">4</text>
<text x="91.5" y="153.8">2</text>
<text x="96" y="155.2">2</text>
<text x="243.6" y="155.6">BOOT</text>
<text x="254.2" y="153.8">6</text>
<text x="91.5" y="157.3">1</text>
<text x="96" y="158.8">1</text>
<text x="223.6" y="157.3">2</text>
<text x="223.6" y="160.9">3</text>
<text x="227.1" y="159.1">SW</text>
<text x="248.3" y="159.1">EN</text>
<text x="254.2" y="160.9">4</text>
<text x="254.2" y="157.3">5</text>
<text x="227.1" y="162.6">VIN</text>
<text x="248.7" y="162.6">FB</text>
<text x="161.9" y="217.3">1</text>
<text x="161.9" y="220.8">2</text>
<text x="165.3" y="219.1">1</text>
<text x="161.9" y="224.4">3</text>
<text x="165.3" y="222.6">2</text>
<text x="165.3" y="226.1">3</text>
<text x="253.7" y="226.1">1</text>
<text x="262.8" y="226.1">2</text>
<text x="91.5" y="231.4">2</text>
<text x="96" y="232.8">2</text>
<text x="91.5" y="235">1</text>
<text x="96" y="236.4">1</text>
<text x="161.9" y="254.4">1</text>
<text x="161.9" y="257.9">2</text>
<text x="165.3" y="256.1">1</text>
<text x="161.9" y="261.4">3</text>
<text x="165.3" y="259.6">2</text>
<text x="165.3" y="263.2">3</text>
<text x="253.7" y="270.2">1</text>
<text x="262.8" y="270.2">2</text>
<text x="400.2" y="273.8">1</text>
<text x="423.3" y="273.8">2</text>
<text x="82.5" y="328.4">1</text>
<text x="113.1" y="328.4">10</text>
<text x="82.5" y="332">2</text>
<text x="86" y="330.2">UD+</text>
<text x="86" y="333.7">UD-</text>
<text x="104.8" y="333.7">RXD</text>
<text x="107.4" y="330.2">V3</text>
<text x="113.1" y="335.5">8</text>
<text x="113.1" y="332">9</text>
<text x="82.5" y="339">4</text>
<text x="86" y="340.8">RTS#</text>
<text x="105" y="337.3">TXD</text>
<text x="82.5" y="342.5">5</text>
<text x="86" y="344.3">CTS#</text>
<text x="101.6" y="344.3">TNOW</text>
<text x="113.1" y="342.5">6</text>
<text x="116.1" y="454" transform="rotate(-90 116.1 454)">15</text>
<text x="101.9" y="464.3">3</text>
<text x="101.9" y="467.8">4</text>
<text x="105.4" y="466">CC1</text>
<text x="117.5" y="464.8" transform="rotate(-90 117.5 464.8)">SHELL</text>
<text x="123.6" y="466">D-</text>
<text x="128.9" y="467.8">11</text>
<text x="128.9" y="464.3">12</text>
<text x="101.9" y="471.3">5</text>
<text x="105.4" y="469.5">D+</text>
<text x="105.4" y="473.1">D-</text>
<text x="121" y="473.1">CC2</text>
<text x="122.4" y="469.5">D+</text>
<text x="128.9" y="471.3">10</text>
</g>
<g font-size="3.2" fill="#f00">
<text x="64.8" y="53.3">4</text>
<text x="68.3" y="55">VDD/VDDA</text>
<text x="105" y="340.8">VCC</text>
<text x="113.1" y="339">7</text>
<text x="101.9" y="460.7">2</text>
<text x="128.9" y="460.7">13</text>
<text x="105.4" y="462.5">VCC</text>
<text x="120.9" y="462.5">VCC</text>
<text x="101.9" y="474.8">6</text>
<text x="105.4" y="476.6">VCC</text>
<text x="120.9" y="476.6">VCC</text>
<text x="128.9" y="474.8">9</text>
</g>
<g font-size="3.2">
<text x="64.8" y="56.8">5</text>
<text x="68.3" y="58.6">VSS/VSSA</text>
<text x="223.6" y="153.8">1</text>
<text x="227.1" y="155.6">GND</text>
<text x="82.5" y="335.5">3</text>
<text x="86" y="337.3">GND</text>
<text x="204.4" y="416.6">1</text>
<text x="238.1" y="416.6">6</text>
<text x="204.4" y="427.2">2</text>
<text x="238.1" y="427.2">5</text>
<text x="204.4" y="437.8">3</text>
<text x="238.1" y="437.8">4</text>
<text x="101.9" y="457.2">1</text>
<text x="105.4" y="459">GND</text>
<text x="120.2" y="459">GND</text>
<text x="128.9" y="457.2">14</text>
<text x="101.9" y="478.4">7</text>
<text x="128.9" y="478.4">8</text>
<text x="105.4" y="480.1">GND</text>
<text x="120.2" y="480.1">GND</text>
</g>
<g font-size="3.2" fill="#8d2323">
<text x="419.2" y="185.6">1</text>
<text x="419.2" y="189.1">2</text>
<text x="419.2" y="192.6">3</text>
<text x="419.2" y="196.1">4</text>
<text x="419.2" y="220.8">1</text>
<text x="419.2" y="224.4">2</text>
<text x="419.2" y="227.9">3</text>
<text x="419.2" y="231.4">4</text>
</g>
</svg>
